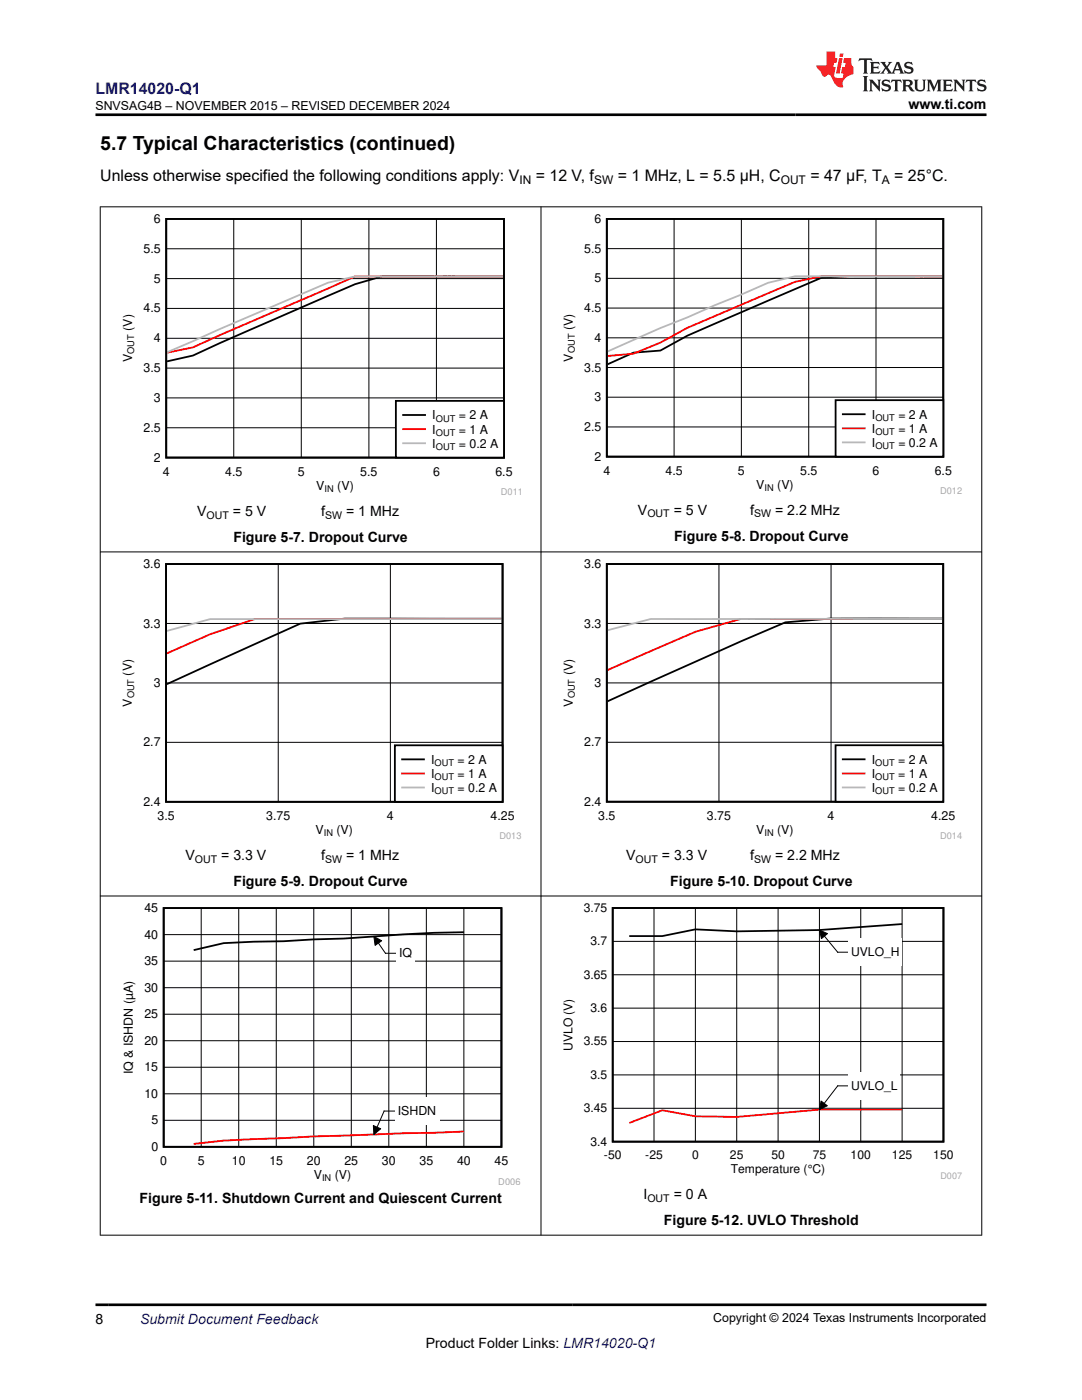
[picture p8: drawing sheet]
<svg xmlns="http://www.w3.org/2000/svg" width="216mm" height="279mm" viewBox="0 0 216 279" stroke-linecap="round" stroke-linejoin="round" font-family="sans-serif">
<path d="M33.2 43.7h67.4v47.6h-67.4zM100.4 55.2h-24.2l-5.3 1.5-27 11.8-5.4 2.5-5.2 1.1" fill="none" stroke="#000" stroke-width=".36"/>
<path d="M33.2 55.6h67.4M33.2 49.6h67.4M46.6 43.7v47.6M60.1 43.7v47.6M73.6 43.7v47.6M87.1 43.7v47.6M33.2 79.4h67.4M33.2 73.5h67.4M33.2 67.5h67.4M33.2 61.6h67.4M33.2 85.4h67.4" fill="none" stroke="#000" stroke-width=".2"/>
<path d="M100.4 55.2h-29.6l-32.3 14.1-5.2 1.1" fill="none" stroke="#f00" stroke-width=".36"/>
<path d="M100.4 55.2h-29.5l-5.4 1.2-32.2 13.9" fill="none" stroke="#b8b8b8" stroke-width=".36"/>
<path d="M79 80h21.6v11.3h-21.6z" fill-rule="evenodd" fill="#fff"/>
<path d="M79 80h21.6v11.3h-21.6zM80.4 82.8h4.4" fill="none" stroke="#000" stroke-width=".36"/>
<path d="M80.4 85.6h4.4" fill="none" stroke="#f00" stroke-width=".36"/>
<path d="M80.4 88.5h4.4" fill="none" stroke="#b8b8b8" stroke-width=".36"/>
<path d="M111.9 42.7h80.1v56h-80.1z" fill-rule="evenodd" fill="#fff"/>
<path d="M121.1 43.7h67.1v47.4h-67.1zM188 55.1h-18.6l-5.4 .3-26.8 11.6-5.4 3-5.4 .4-5.2 2.3" fill="none" stroke="#000" stroke-width=".36"/>
<path d="M121.1 55.6h67.1M121.1 49.6h67.1M134.5 43.7v47.4M147.9 43.7v47.4M161.4 43.7v47.4M174.8 43.7v47.4M121.1 79.3h67.1M121.1 73.3h67.1M121.1 67.4h67.1M121.1 61.5h67.1M121.1 85.2h67.1" fill="none" stroke="#000" stroke-width=".2"/>
<path d="M188 55.1h-24l-5.4 1.2-21.5 9.1-5.3 3-5.4 2.2-5.2 .4" fill="none" stroke="#f00" stroke-width=".36"/>
<path d="M188 55.1h-29.4l-5.3 1.3-16.1 6.9-5.4 2.2-10.6 4.6" fill="none" stroke="#b8b8b8" stroke-width=".36"/>
<path d="M166.7 79.9h21.5v11.2h-21.5z" fill-rule="evenodd" fill="#fff"/>
<path d="M166.7 79.9h21.5v11.2h-21.5zM168.2 82.7h4.3" fill="none" stroke="#000" stroke-width=".36"/>
<path d="M168.2 85.5h4.3" fill="none" stroke="#f00" stroke-width=".36"/>
<path d="M168.2 88.3h4.3" fill="none" stroke="#b8b8b8" stroke-width=".36"/>
<path d="M24 111.6h80v56h-80z" fill-rule="evenodd" fill="#fff"/>
<path d="M33.1 112.6h67.2v47.4h-67.2zM100.1 123.5h-31.3l-8.9 1-26.6 12" fill="none" stroke="#000" stroke-width=".36"/>
<path d="M55.5 112.6v47.4M77.9 112.6v47.4M33.1 136.3h67.2M33.1 124.4h67.2M33.1 148.1h67.2" fill="none" stroke="#000" stroke-width=".2"/>
<path d="M100.1 123.5h-49.2l-9 3.1-8.6 3.8" fill="none" stroke="#f00" stroke-width=".36"/>
<path d="M100.1 123.6h-58.2l-8.6 2.3" fill="none" stroke="#b8b8b8" stroke-width=".36"/>
<path d="M78.8 148.7h21.5v11.3h-21.5z" fill-rule="evenodd" fill="#fff"/>
<path d="M78.8 148.7h21.5v11.3h-21.5zM80.2 151.5h4.4" fill="none" stroke="#000" stroke-width=".36"/>
<path d="M80.2 154.4h4.4" fill="none" stroke="#f00" stroke-width=".36"/>
<path d="M80.2 157.2h4.4" fill="none" stroke="#b8b8b8" stroke-width=".36"/>
<path d="M111.9 111.6h80.1v55.9h-80.1z" fill-rule="evenodd" fill="#fff"/>
<path d="M121.1 112.6h67.1v47.4h-67.1zM188 123.5h-22.4l-8.9 .7-8.9 3.8-26.6 12" fill="none" stroke="#000" stroke-width=".36"/>
<path d="M143.5 112.6v47.4M165.8 112.6v47.4M121.1 136.3h67.1M121.1 124.4h67.1M121.1 148.1h67.1" fill="none" stroke="#000" stroke-width=".2"/>
<path d="M188 123.5h-40.2l-9 2.6-17.6 7.6" fill="none" stroke="#f00" stroke-width=".36"/>
<path d="M188 123.5h-58.1l-8.7 2.3" fill="none" stroke="#b8b8b8" stroke-width=".36"/>
<path d="M166.7 148.7h21.5v11.3h-21.5z" fill-rule="evenodd" fill="#fff"/>
<path d="M166.7 148.7h21.5v11.3h-21.5zM168.2 151.5h4.3" fill="none" stroke="#000" stroke-width=".36"/>
<path d="M168.2 154.3h4.3" fill="none" stroke="#f00" stroke-width=".36"/>
<path d="M168.2 157.2h4.3" fill="none" stroke="#b8b8b8" stroke-width=".36"/>
<path d="M24.2 180.2h79.6v56.2h-79.6z" fill-rule="evenodd" fill="#fff"/>
<path d="M32.7 181.2h67.4v47.7h-67.4zM92.6 186a340.4 340.4 0 0 0-24 1.3l-24 .9-6 1.4" fill="none" stroke="#000" stroke-width=".36"/>
<g fill="none" stroke="#000" stroke-width=".2">
<path d="M32.7 197.1h67.4M32.7 191.8h67.4M32.7 186.5h67.4M40.1 181.2v47.7M47.6 181.2v47.7M55.1 181.2v47.7M62.6 181.2v47.7M70.1 181.2v47.7M74.6 186.9l1.6 .9-1.4 .9zM75.5 188.2l1.4 2h2.2M77.6 181.2v47.7M85.1 181.2v47.7"/>
<path d="M92.6 181.2v47.7M32.7 218.3h67.4M32.7 213h67.4M32.7 207.7h67.4M32.7 202.4h67.4M32.7 223.6h67.4"/>
</g>
<path d="M92.6 225.8l-30 1-12 .5-6 .3-6 .7" fill="none" stroke="#f00" stroke-width=".36"/>
<path d="M74.6 186.9l1.6 .9-1.4 .9z" fill="#000"/>
<path d="M79.1 187.4h3.7v5.6h-3.7z" fill-rule="evenodd" fill="#fff"/>
<path d="M74.5 224.6l1.5 .7-1.4 1.1z" fill="#000"/>
<path d="M74.5 224.6l1.5 .7-1.4 1.1zM78.8 221.7h-2.2l-1.4 3.2" fill="none" stroke="#000" stroke-width=".2"/>
<g fill="#fff">
<path d="M78.8 218.9h8.8v5.6h-8.8z" fill-rule="evenodd"/>
<path d="M111.9 180.2h80.1v55.1h-80.1z" fill-rule="evenodd"/>
</g>
<path d="M122.3 181.2h66v46.6h-66zM180 184.4l-16.5 1.2-16.5 .3-8.2-.4-6.6 1.3h-6.6" fill="none" stroke="#000" stroke-width=".35"/>
<g fill="none" stroke="#000" stroke-width=".2">
<path d="M122.3 194.5h66M122.3 187.9h66M130.5 181.2v46.6M138.8 181.2v46.6M147 181.2v46.6M155.3 181.2v46.6M163.5 181.2v46.6M163.5 185.6l1.6 .7-1.2 1zM164.5 186.8l2.6 3.2h2.2M171.8 181.2v46.6M180 181.2v46.6M122.3 214.5h66"/>
<path d="M122.3 207.9h66M122.3 201.2h66M122.3 221.2h66"/>
</g>
<path d="M180 221.4h-16.5l-16.5 1.5-8.2-.1-6.6-1.2-6.6 2.5" fill="none" stroke="#f00" stroke-width=".35"/>
<path d="M163.5 185.6l1.6 .7-1.2 1z" fill="#000"/>
<path d="M169.3 187.3h10.7v5.5h-10.7z" fill-rule="evenodd" fill="#fff"/>
<path d="M163.8 219.7l1.3 1-1.6 .8z" fill="#000"/>
<path d="M163.8 219.7l1.3 1-1.6 .8zM169.3 216.7h-2.2l-2.6 3.5" fill="none" stroke="#000" stroke-width=".2"/>
<path d="M169.3 214h10.3v5.4h-10.3z" fill-rule="evenodd" fill="#fff"/>
<path d="M19.9 41.3h176.1M20 41.2v205.4M107.9 41.2v205.4M195.9 41.2v205.4M19.9 110.1h176.1M19.9 178.8h176.1M19.9 246.5h176.1" fill="none" stroke="#000" stroke-width=".2"/>
<path d="M171.5 11.6l-.2 .6 .5-.2h.6v.1v2.2l-.2 .4h1l-.2-.4v-2.2v-.1h.5l.6 .2-.2-.6zM173.6 12.4l.2 .3v1.6l-.2 .4h1.9l.1-.6a1.08 1.08 0 0 1-1.3 .2v-.7h.6l.4 .2v-.7l-.4 .2h-.6v-.5l.2-.2a1 1 0 0 1 1 .3l-.1-.5zM175.7 12.4l.9 1.1-1 1.2h.9l-.2-.2 .5-.8 .4 .8-.2 .2h1.6l-.2-.2 .2-.5h.9l.1 .5-.1 .2h.9l-.2-.4-.8-1.9h-.5l-.9 2.1-.9-1.1 .9-1h-.8l.2 .2-.4 .6-.4-.6 .2-.2zM179 12.8l.4 1h-.7zM180.7 12.5a.65 .65 0 0 0-.2 .7 .65 .65 0 0 0 .6 .5l.6 .1 .1 .3a.79 .79 0 0 1-.7 .4 .79 .79 0 0 1-.7-.5l.1 .7 .2-.1a.93 .93 0 0 0 1.1 0 .93 .93 0 0 0 .4-.9 1.46 1.46 0 0 0-1.2-.6l-.1-.3a1.09 1.09 0 0 1 1.2 .2l-.2-.6-.1 .1-.5-.2zM172.2 15.2l.2 .4v2.2l-.2 .4h1l-.2-.4v-2.2l.2-.4zM173.4 15.9l.2 .4v1.5l-.2 .4h.8l-.3-.4 .1-1.3 1.6 1.8v-2l.2-.4h-.7l.1 .2 .1 1.1-1.2-1.3zM176.2 16a.65 .65 0 0 0-.2 .8 .65 .65 0 0 0 .6 .4l.6 .2 .1 .2a.79 .79 0 0 1-.7 .4 .79 .79 0 0 1-.7-.5l.1 .7 .2-.1a.93 .93 0 0 0 1.1 .1 .93 .93 0 0 0 .4-1 1.46 1.46 0 0 0-1.2-.5l-.1-.4a1.09 1.09 0 0 1 1.2 .2l-.1-.6-.2 .1-.5-.1zM177.9 15.9l-.1 .6a.63 .63 0 0 1 .8-.3v1.6l-.3 .4h1l-.2-.4v-1.6a.66 .66 0 0 1 .8 .3l-.1-.6zM180 15.9l.2 .4v1.5l-.2 .4h1l-.2-.2-.1-.7h.5l.1 .2a.79 .79 0 0 0 1.2 .6l-1-.9a.61 .61 0 0 0 .6-.6 .61 .61 0 0 0-.5-.7zM180.8 16.2h.1a.47 .47 0 0 1 .5 .1 .47 .47 0 0 1 .1 .5l-.1 .1-.7 .1zM182.3 15.9l.2 .2a2.27 2.27 0 0 0 .4 2 1.04 1.04 0 0 0 1.7-.7v-1.3l.2-.2h-.8l.2 .4v1.1a.6 .6 0 0 1-.6 .6 .6 .6 0 0 1-.6-.6v-1.1l.3-.4zM184.9 15.9l.2 .4v1.5l-.2 .4h.8l-.3-.4v-1.4l.9 1.9 .9-1.9v1.4l-.3 .4h1l-.2-.4v-1.5l.2-.4h-.8l-.7 1.5-.6-1.5zM188.1 15.9l.2 .4v1.5l-.2 .4h1.9l.1-.6a1.09 1.09 0 0 1-1.3 .2v-.7h.6l.4 .2v-.6l-.4 .2h-.6v-.6l.2-.1a1.01 1.01 0 0 1 1 .3l-.1-.6zM190.2 15.9l.3 .4v1.5l-.3 .4h.8l-.2-.4v-1.3l1.6 1.8v-2l.2-.4h-.7l.2 .2v1.1l-1.2-1.3zM192.8 15.9l-.1 .6a.63 .63 0 0 1 .8-.3v1.6l-.3 .4h1l-.2-.4v-1.6a.66 .66 0 0 1 .8 .3l-.1-.6zM195.2 16a.65 .65 0 0 0-.2 .8 .65 .65 0 0 0 .6 .4l.6 .2 .2 .2a.79 .79 0 0 1-.7 .4 .79 .79 0 0 1-.7-.5l.1 .7 .2-.1a.93 .93 0 0 0 1 .1 .93 .93 0 0 0 .5-1 1.46 1.46 0 0 0-1.3-.5v-.4a1.09 1.09 0 0 1 1.2 .2l-.2-.6-.2 .1-.5-.1z" fill="#231f20"/>
<path d="M164.9 10.3v2.7h-2l.1 .4 .8 1a.95 .95 0 0 0 1 .9 .59 .59 0 0 1 .5-.4 .59 .59 0 0 1 .5 .3l.4 .8a1.59 1.59 0 0 0 2.1 1.4 1.61 1.61 0 0 1 1-2.3l1-.3-.1-1.5a1.59 1.59 0 0 1-.3-1.7h-1.5l-.2 .9h.6l-.2 .9h-.5l-.2 .9v.3l.4 .1-.1 .9h-.7a.73 .73 0 0 1-1-.7l.3-1.5h-.5l.1-.9h.5l.2-.9h-.5v-1.3zM167.4 11.6l-.6 3.1h.7l.6-3.1zM167.6 10.7l-.1 .6h.7l.1-.6z" fill="#ed1c24"/>
<path d="M19 22.9h177.8M19 260.4h177.8" fill="none" stroke="#000" stroke-width=".53"/>
<text font-size="3.9" x="20" y="29.9">5.7 Typical Characteristics (continued)</text>
<text font-size="3.2" fill="#00f" x="19" y="18.7">LMR14020-Q1</text>
<g font-size="3.2">
<text x="20" y="36.1">Unless otherwise specified the following conditions apply: V</text>
<text x="106.9" y="36.1">= 12 V, f</text>
<text x="123.3" y="36.1">= 1 MHz, L = 5.5 µH, C</text>
<text x="161.7" y="36.1">= 47 µF, T</text>
<text x="178.4" y="36.1">= 25°C.</text>
</g>
<g font-size="2.8">
<text x="181.3" y="21.8">www.ti.com</text>
<text x="39.3" y="102.9">V</text>
<text x="46.5" y="102.9">= 5 V</text>
<text x="64.1" y="102.9">f</text>
<text x="69.1" y="102.9">= 1 MHz</text>
<text x="127.3" y="102.7">V</text>
<text x="134.4" y="102.7">= 5 V</text>
<text x="134.5" y="107.9">Figure 5-8. Dropout Curve</text>
<text x="149.7" y="102.7">f</text>
<text x="154.6" y="102.7">= 2.2 MHz</text>
<text x="46.6" y="108.1">Figure 5-7. Dropout Curve</text>
<text x="37" y="171.6">V</text>
<text x="44.1" y="171.6">= 3.3 V</text>
<text x="64.1" y="171.6">f</text>
<text x="69.1" y="171.6">= 1 MHz</text>
<text x="124.9" y="171.6">V</text>
<text x="132.1" y="171.6">= 3.3 V</text>
<text x="149.7" y="171.6">f</text>
<text x="154.6" y="171.6">= 2.2 MHz</text>
<text x="46.6" y="176.8">Figure 5-9. Dropout Curve</text>
<text x="133.7" y="176.8">Figure 5-10. Dropout Curve</text>
<text x="128.4" y="239.3">I</text>
<text x="134.4" y="239.3">= 0 A</text>
<text x="27.8" y="240.1">Figure 5-11. Shutdown Current and Quiescent Current</text>
<text x="132.5" y="244.5">Figure 5-12. UVLO Threshold</text>
<text x="19" y="264.2">8</text>
<text x="85" y="269">Product Folder Links: LMR14020-Q1</text>
</g>
<text font-size="2.8" fill="#00f" x="27.9" y="264.2">Submit Document Feedback</text>
<g font-size="2.5">
<text x="19.1" y="21.9">SNVSAG4B – NOVEMBER 2015 – REVISED DECEMBER 2024</text>
<text x="30.7" y="44.5">6</text>
<text x="118.6" y="44.5">6</text>
<text x="28.6" y="50.5">5.5</text>
<text x="116.6" y="50.4">5.5</text>
<text x="30.7" y="56.4">5</text>
<text x="118.6" y="56.4">5</text>
<text x="28.6" y="62.4">4.5</text>
<text x="114.3" y="65.9" transform="rotate(-90 114.3 65.9)">(V)</text>
<text x="116.6" y="62.3">4.5</text>
<text x="26.3" y="66" transform="rotate(-90 26.3 66)">(V)</text>
<text x="30.7" y="68.3">4</text>
<text x="118.6" y="68.2">4</text>
<text x="26.3" y="72.3" transform="rotate(-90 26.3 72.3)">V</text>
<text x="28.6" y="74.3">3.5</text>
<text x="114.3" y="72.2" transform="rotate(-90 114.3 72.2)">V</text>
<text x="116.6" y="74.2">3.5</text>
<text x="30.7" y="80.2">3</text>
<text x="86.3" y="83.7">I</text>
<text x="91.6" y="83.7">= 2 A</text>
<text x="118.6" y="80.1">3</text>
<text x="174" y="83.5">I</text>
<text x="179.3" y="83.5">= 2 A</text>
<text x="28.6" y="86.2">2.5</text>
<text x="86.3" y="86.5">I</text>
<text x="86.3" y="89.3">I</text>
<text x="91.6" y="86.5">= 1 A</text>
<text x="91.6" y="89.3">= 0.2 A</text>
<text x="116.6" y="86">2.5</text>
<text x="174" y="86.4">I</text>
<text x="174" y="89.2">I</text>
<text x="179.3" y="86.4">= 1 A</text>
<text x="179.3" y="89.2">= 0.2 A</text>
<text x="30.7" y="92.1">2</text>
<text x="32.5" y="94.9">4</text>
<text x="44.9" y="94.9">4.5</text>
<text x="59.4" y="94.9">5</text>
<text x="71.9" y="94.9">5.5</text>
<text x="86.4" y="94.9">6</text>
<text x="98.8" y="94.9">6.5</text>
<text x="118.6" y="91.9">2</text>
<text x="120.4" y="94.8">4</text>
<text x="132.8" y="94.8">4.5</text>
<text x="147.3" y="94.8">5</text>
<text x="159.7" y="94.8">5.5</text>
<text x="174.1" y="94.8">6</text>
<text x="186.5" y="94.8">6.5</text>
<text x="63.1" y="97.8">V</text>
<text x="67.3" y="97.8">(V)</text>
<text x="150.9" y="97.6">V</text>
<text x="155.1" y="97.6">(V)</text>
<text x="28.6" y="113.4">3.6</text>
<text x="116.6" y="113.4">3.6</text>
<text x="28.6" y="125.2">3.3</text>
<text x="116.6" y="125.2">3.3</text>
<text x="26.3" y="134.8" transform="rotate(-90 26.3 134.8)">(V)</text>
<text x="30.7" y="137.1">3</text>
<text x="114.3" y="134.8" transform="rotate(-90 114.3 134.8)">(V)</text>
<text x="118.6" y="137.1">3</text>
<text x="26.3" y="141" transform="rotate(-90 26.3 141)">V</text>
<text x="114.3" y="141" transform="rotate(-90 114.3 141)">V</text>
<text x="28.6" y="149">2.7</text>
<text x="116.6" y="148.9">2.7</text>
<text x="86" y="152.4">I</text>
<text x="86" y="155.2">I</text>
<text x="91.3" y="152.4">= 2 A</text>
<text x="91.3" y="155.2">= 1 A</text>
<text x="174" y="152.4">I</text>
<text x="174" y="155.2">I</text>
<text x="179.2" y="152.4">= 2 A</text>
<text x="179.2" y="155.2">= 1 A</text>
<text x="28.6" y="160.8">2.4</text>
<text x="86" y="158">I</text>
<text x="91.3" y="158">= 0.2 A</text>
<text x="116.6" y="160.8">2.4</text>
<text x="174" y="158">I</text>
<text x="179.2" y="158">= 0.2 A</text>
<text x="31.4" y="163.6">3.5</text>
<text x="53.1" y="163.6">3.75</text>
<text x="63" y="166.5">V</text>
<text x="67.1" y="166.5">(V)</text>
<text x="77.2" y="163.6">4</text>
<text x="97.9" y="163.6">4.25</text>
<text x="119.4" y="163.6">3.5</text>
<text x="141.1" y="163.6">3.75</text>
<text x="150.9" y="166.4">V</text>
<text x="155.1" y="166.4">(V)</text>
<text x="165.1" y="163.6">4</text>
<text x="185.8" y="163.6">4.25</text>
<text x="28.8" y="182">45</text>
<text x="28.8" y="187.3">40</text>
<text x="79.6" y="191.1">IQ</text>
<text x="28.8" y="197.9">30</text>
<text x="28.8" y="192.6">35</text>
<text x="28.8" y="203.2">25</text>
<text x="28.8" y="208.5">20</text>
<text x="26.5" y="214.4" transform="rotate(-90 26.5 214.4)">IQ &amp; ISHDN (µA)</text>
<text x="28.8" y="213.8">15</text>
<text x="28.8" y="219.1">10</text>
<text x="30.2" y="224.4">5</text>
<text x="79.4" y="222.6">ISHDN</text>
<text x="30.2" y="229.7">0</text>
<text x="32" y="232.5">0</text>
<text x="39.5" y="232.5">5</text>
<text x="46.3" y="232.5">10</text>
<text x="53.8" y="232.5">15</text>
<text x="61.2" y="232.5">20</text>
<text x="68.7" y="232.5">25</text>
<text x="76.2" y="232.5">30</text>
<text x="83.7" y="232.5">35</text>
<text x="91.2" y="232.5">40</text>
<text x="98.7" y="232.5">45</text>
<text x="62.6" y="235.3">V</text>
<text x="66.8" y="235.3">(V)</text>
<text x="142.3" y="263.9">Copyright © 2024 Texas Instruments Incorporated</text>
</g>
<g font-size="2.4">
<text x="103.7" y="36.7">IN</text>
<text x="118.5" y="36.7">SW</text>
<text x="155.8" y="36.7">OUT</text>
<text x="176" y="36.7">A</text>
<text x="116.5" y="182">3.75</text>
<text x="117.8" y="188.7">3.7</text>
<text x="169.8" y="190.8">UVLO_H</text>
<text x="116.5" y="195.3">3.65</text>
<text x="117.8" y="202">3.6</text>
<text x="114.2" y="209.8" transform="rotate(-90 114.2 209.8)">UVLO (V)</text>
<text x="116.5" y="208.7">3.55</text>
<text x="117.8" y="215.3">3.5</text>
<text x="116.5" y="222">3.45</text>
<text x="169.8" y="217.5">UVLO_L</text>
<text x="117.8" y="228.6">3.4</text>
<text x="120.5" y="231.4">-50</text>
<text x="128.8" y="231.4">-25</text>
<text x="138.1" y="231.4">0</text>
<text x="145.7" y="231.4">25</text>
<text x="153.9" y="231.4">50</text>
<text x="162.2" y="231.4">75</text>
<text x="169.7" y="231.4">100</text>
<text x="178" y="231.4">125</text>
<text x="186.2" y="231.4">150</text>
<text x="145.8" y="234.2">Temperature (°C)</text>
</g>
<g font-size="2.1">
<text x="41.2" y="103.5">OUT</text>
<text x="64.9" y="103.5">SW</text>
<text x="129.2" y="103.3">OUT</text>
<text x="150.5" y="103.3">SW</text>
<text x="38.9" y="172.2">OUT</text>
<text x="64.9" y="172.2">SW</text>
<text x="126.8" y="172.1">OUT</text>
<text x="150.5" y="172.1">SW</text>
<text x="129.2" y="239.8">OUT</text>
</g>
<text font-size="1.9" x="26.8" y="70.6" transform="rotate(-90 26.8 70.6)">OUT</text>
<g font-size="1.8">
<text x="114.7" y="70.5" transform="rotate(-90 114.7 70.5)">OUT</text>
<text x="174.7" y="84">OUT</text>
<text x="87" y="84.1">OUT</text>
<text x="87" y="86.9">OUT</text>
<text x="87" y="89.8">OUT</text>
<text x="174.7" y="86.8">OUT</text>
<text x="174.7" y="89.6">OUT</text>
<text x="64.8" y="98.2">IN</text>
<text x="152.6" y="98">IN</text>
<text x="26.8" y="139.4" transform="rotate(-90 26.8 139.4)">OUT</text>
<text x="114.7" y="139.4" transform="rotate(-90 114.7 139.4)">OUT</text>
<text x="86.7" y="152.8">OUT</text>
<text x="86.7" y="155.7">OUT</text>
<text x="174.7" y="152.8">OUT</text>
<text x="174.7" y="155.6">OUT</text>
<text x="86.7" y="158.5">OUT</text>
<text x="174.7" y="158.4">OUT</text>
<text x="64.6" y="166.9">IN</text>
<text x="152.6" y="166.9">IN</text>
<text x="64.3" y="235.8">IN</text>
</g>
<g font-size="1.8" fill="#a8a8a8">
<text x="99.9" y="98.9">D011</text>
<text x="187.6" y="98.6">D012</text>
<text x="99.7" y="167.5">D013</text>
<text x="187.6" y="167.5">D014</text>
<text x="99.4" y="236.4">D006</text>
<text x="187.6" y="235.2">D007</text>
</g>
</svg>
